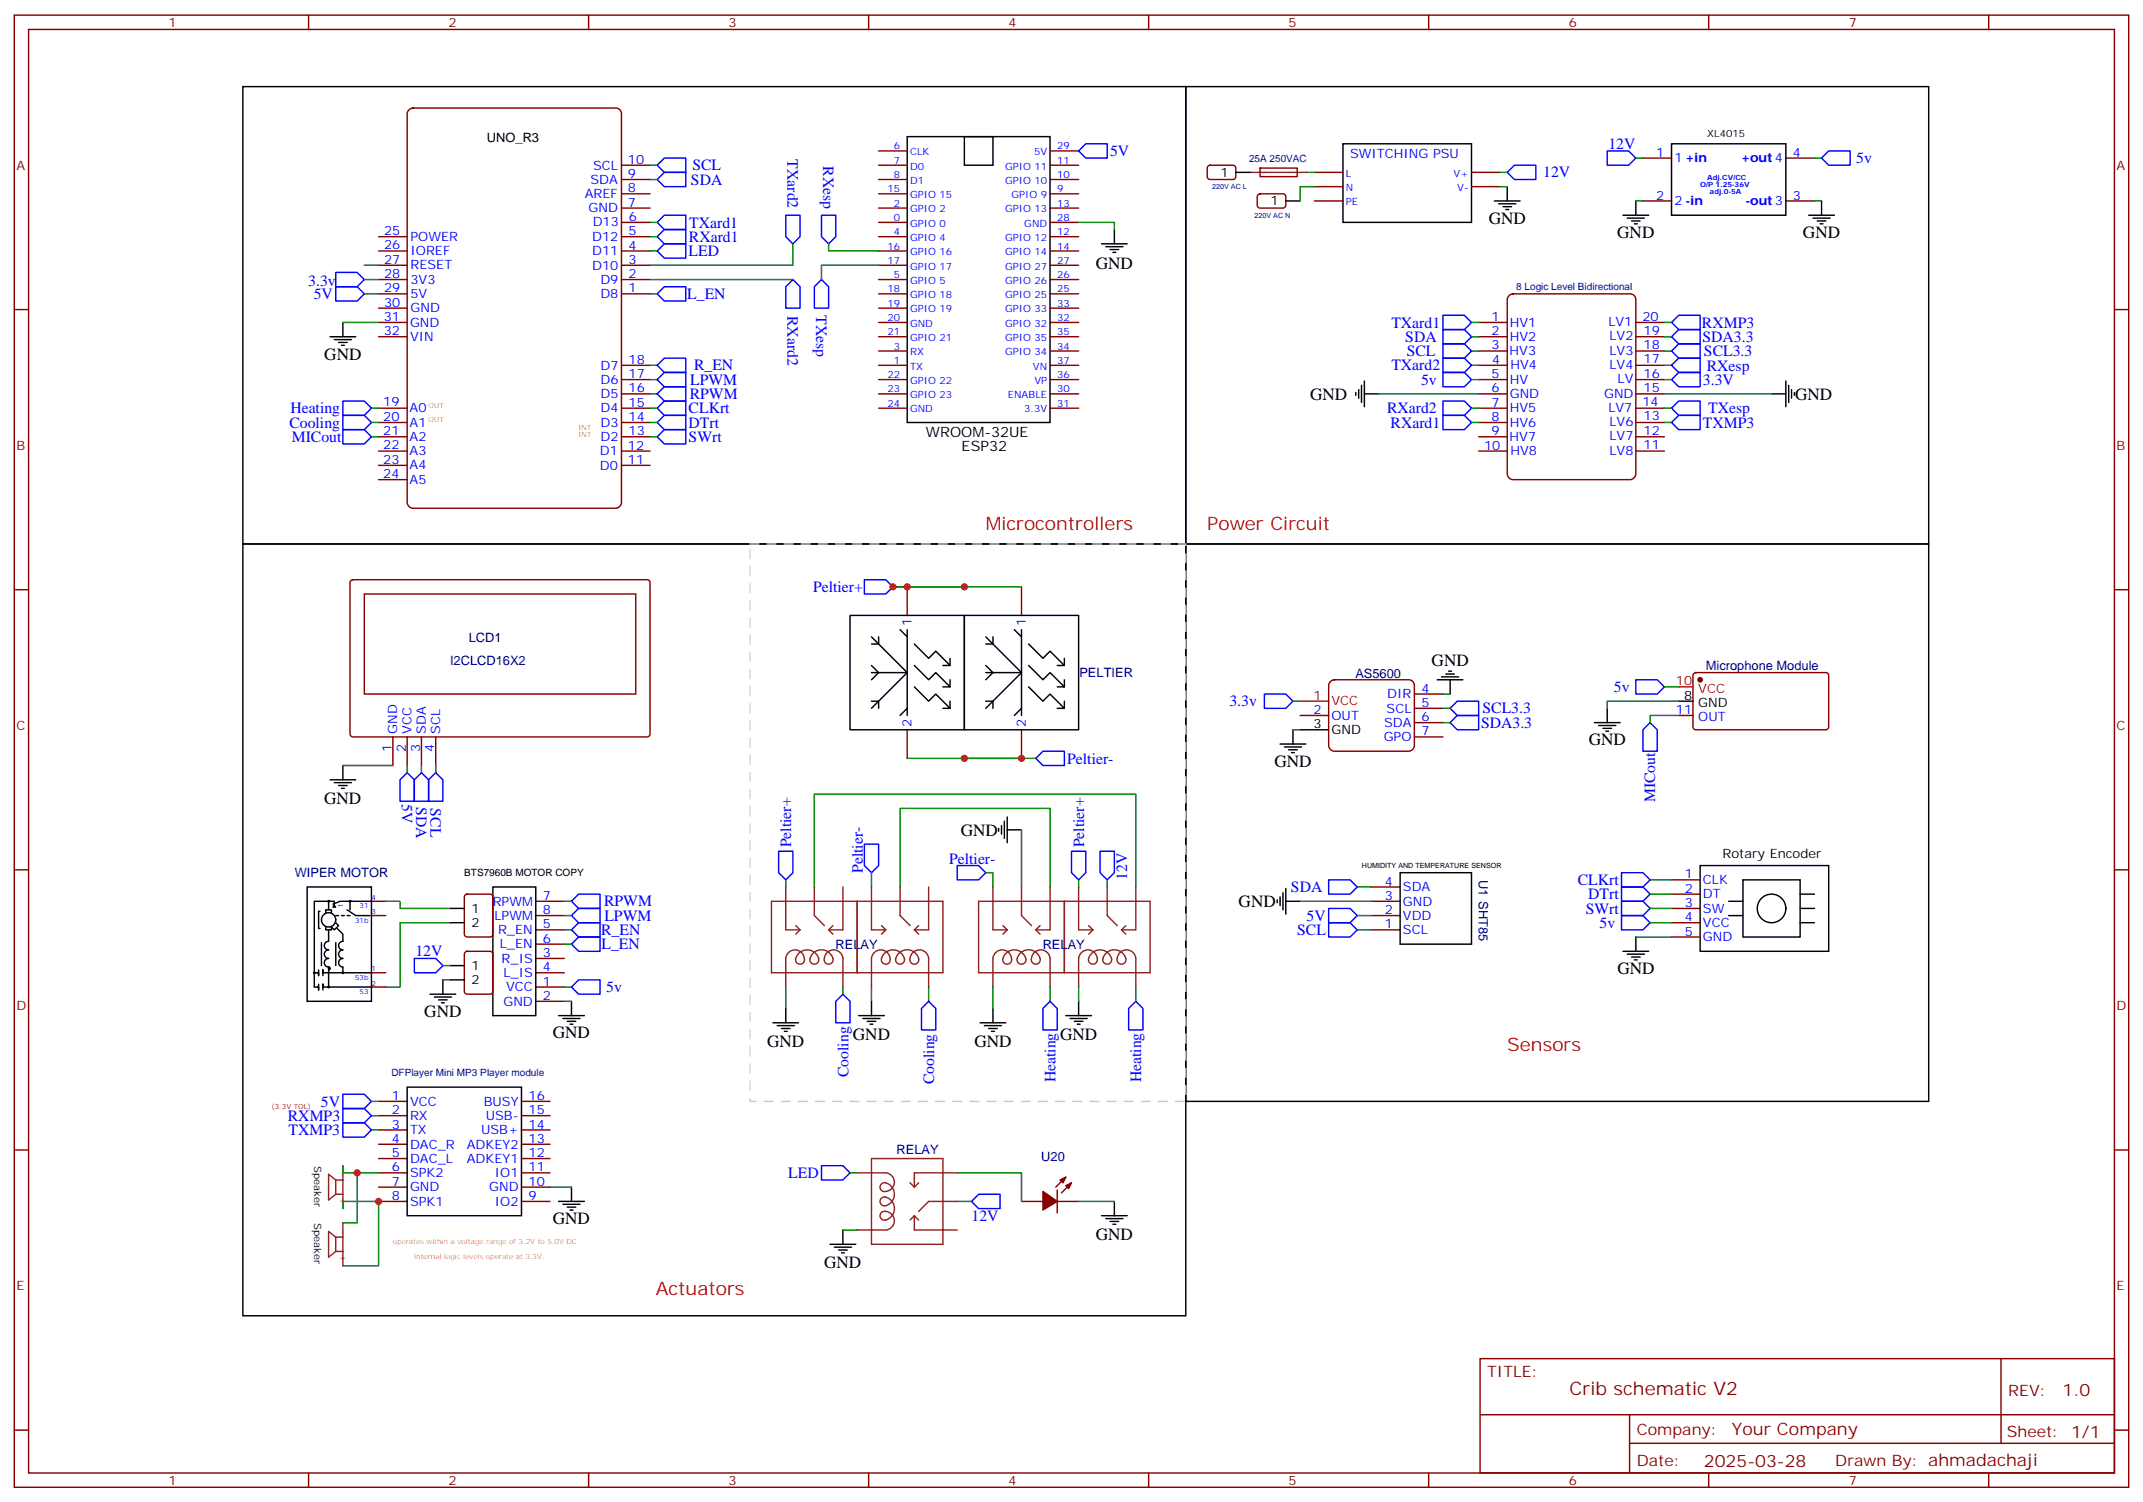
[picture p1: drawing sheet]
<svg xmlns="http://www.w3.org/2000/svg" width="529mm" height="371mm" viewBox="0 0 529 371" stroke-linecap="round" stroke-linejoin="round" font-family="sans-serif">
<g fill="none" stroke="#870000" stroke-width=".35">
<path d="M3.5 3.7h522.1v363.4h-522.1zM7.1 7.3h515v356.3h-515zM76.2 3.7v3.6M145.3 3.7v3.6M214.5 3.7v3.6M283.6 3.7v3.6M352.8 3.7v3.6M421.9 3.7v3.6M491.1 3.7v3.6M217 37.3h7M259.3 37.3h7M93.5 58.4h7"/>
<path d="M153.5 58.4h7M153.5 54.9h7M153.5 51.4h7M153.5 47.8h7M153.5 44.3h7M153.5 40.8h7M217 58.4h7M217 54.9h7M217 51.4h7M217 47.8h7M217 44.3h7M217 40.8h7"/>
<path d="M259.3 58.4h7M259.3 54.9h7M259.3 51.4h7M259.3 47.8h7M259.3 44.3h7M259.3 40.8h7M311.2 41.5h9.1v2.1h-9.1zM3.5 76.4h3.6M93.5 72.5h7M93.5 69h7M93.5 65.5h7M93.5 61.9h7"/>
<path d="M93.5 76.1h7M93.5 79.6h7M153.5 72.5h7M153.5 69h7M153.5 65.5h7M153.5 61.9h7M217 72.5h7M217 69h7M217 65.5h7M217 61.9h7M217 76.1h7M217 79.6h7"/>
<path d="M259.3 72.5h7M259.3 69h7M259.3 65.5h7M259.3 61.9h7M259.3 76.1h7M259.3 79.6h7M522.1 76.4h3.5M93.5 83.1h7M153.5 97.2h7M153.5 93.7h7M153.5 90.2h7M217 97.2h7"/>
<path d="M217 93.7h7M217 90.2h7M217 83.1h7M217 86.6h7M259.3 97.2h7M259.3 93.7h7M259.3 90.2h7M259.3 83.1h7M259.3 86.6h7M93.5 114.9h7M93.5 111.3h7M93.5 107.8h7"/>
<path d="M93.5 104.3h7M93.5 100.8h7M93.5 118.4h7M153.5 114.9h7M153.5 111.3h7M153.5 107.8h7M153.5 104.3h7M153.5 100.8h7M217 100.8h7M259.3 100.8h7M3.5 145.6h3.6M224 144.9v7"/>
<path d="M252.2 144.9v7M522.1 145.6h3.5M321 176.6h7.1M328.4 168.4l1.1-.6h18.3a1.41 1.41 0 0 1 1.4 1.4v14.8a1.51 1.51 0 0 1-1.4 1.4h-18.3a1.51 1.51 0 0 1-1.4-1.4v-14.8zM349.2 171.3h7.1M349.2 174.8h7.1M349.2 178.4h7.1M414.5 176.6h3.5M418.3 166.2l.4-.2h32.1a.71 .71 0 0 1 .8 .7v12.7a.76 .76 0 0 1-.8 .7h-32.1a.76 .76 0 0 1-.7-.7v-12.7zM224 180.1v7.1M252.2 180.1v7.1M349.2 181.9h7.1"/>
<path d="M3.5 214.7h3.6M338.7 218.9h7M412.7 217.2h7.1M522.1 214.7h3.5M91.7 226h3.5M91.7 222.5h3.5M338.7 229.5h7M338.7 226h7M338.7 222.5h7M412.7 220.7h7.1M412.7 224.2h7.1M412.7 227.8h7.1"/>
<path d="M412.7 231.3h7.1M91.7 240.1h3.5M91.7 243.6h3.5M93.5 271.9h7M93.5 275.4h7M93.5 278.9h7M128.8 271.9h7M128.8 275.4h7M128.8 278.9h7M3.5 283.8h3.6M93.5 282.4h7M93.5 286h7"/>
<path d="M93.5 289.5h7M93.5 293h7M93.5 296.5h7M128.8 282.4h7M128.8 286h7M128.8 289.5h7M128.8 293h7M128.8 296.5h7M522.1 283.8h3.5M365.5 335.4h156.6v28.2h-156.6zM494.1 335.4v20.9M3.5 353h3.6"/>
<path d="M365.5 349.2h156.5M402.4 356.3h119.6M402.4 349.2v14.1M522.1 353h3.5M76.2 363.6v3.5M145.3 363.6v3.5M214.5 363.6v3.5M283.6 363.6v3.5M352.8 363.6v3.5M421.9 363.6v3.5M491.1 363.6v3.5"/>
</g>
<path d="M100.9 27.2l1.1-.5h50a1.41 1.41 0 0 1 1.5 1.4v95.9a1.51 1.51 0 0 1-1.5 1.4h-50a1.51 1.51 0 0 1-1.5-1.4v-95.9z" fill="none" stroke="#800000" stroke-width=".35"/>
<g fill="none" stroke="#000" stroke-width=".35">
<path d="M224 33.7h35.3v70.6h-35.3zM238.1 33.7h7.1v7.1h-7.1zM209.9 151.9h28.2v28.2h-28.2zM215.2 157.2l8.8 8.8M217 157.2v1.8h-1.8M222.2 155.4l1.8 1.8M224 155.4v21.2M225.8 159l3.5 3.5 1.8-1.8 3.5 3.6h-1.8M238.1 151.9h28.2v28.2h-28.2zM243.4 157.2l8.8 8.8M245.2 157.2v1.8h-1.8M250.5 155.4l1.7 1.8"/>
<path d="M252.2 155.4v21.2M254 159l3.5 3.5 1.8-1.8 3.5 3.6h-1.7M215.2 173.1h1.8v1.7M215.2 166h8.8M215.2 164.3l1.8 1.7-1.8 1.8M224 166l-8.8 8.8M224 174.8l-1.8 1.8M225.8 164.3l3.5 3.5 1.8-1.8 3.5 3.5h-1.8M225.8 169.5l3.5 3.6 1.8-1.8 3.5 3.5h-1.8M234.6 162.5v1.8M234.6 167.8v1.7M234.6 173.1v1.7"/>
<path d="M243.4 173.1h1.8v1.7M243.4 166h8.8M243.4 164.3l1.8 1.7-1.8 1.8M252.2 166l-8.8 8.8M252.2 174.8l-1.7 1.8M254 164.3l3.5 3.5 1.8-1.8 3.5 3.5h-1.7M254 169.5l3.5 3.6 1.8-1.8 3.5 3.5h-1.7M262.8 162.5v1.8M262.8 167.8v1.7M262.8 173.1v1.7M414.5 173.1h3.5M321 180.1h7.1"/>
<path d="M75.8 218.9h15.9v28.3h-15.9zM345.7 215.4h17.7v17.6h-17.7zM419.8 213.6h31.8v21.2h-31.8zM430.4 217.2h14.1v14.1h-14.1zM78.7 239.4v1.4v-.7h-1.1M79 224.9h-.3v4.3h.3M79.4 232.7v5.6M80.4 225.3v-.7h1.4v.7M81.1 229.5v2.8a1.06 1.06 0 0 0-1 1.1 1.06 1.06 0 0 0 1 1.1 1.06 1.06 0 0 0-1 1 1.06 1.06 0 0 0 1 1.1 1.06 1.06 0 0 0-1 1 1.06 1.06 0 0 0 1 1.1v4.9M81.1 224.6v-2.1h-3.5v21.1h1.1v.7v-1.4M81.1 222.5h1.4v1l-.3 .4h.7l-.4-.4M81.2 238.7a.31 .31 0 0 1 .3 .3 .31 .31 0 0 1-.3 .3z"/>
<path d="M82.9 227.8l.7 .7-1.1 1-.7-.7v.7h-1.4v-.7M82.9 232.7v5.6M82.9 226h.7M83.3 229.2l1.4 1.4v1.7a1.06 1.06 0 0 0-1.1 1.1 1.06 1.06 0 0 0 1.1 1.1 1.06 1.06 0 0 0-1.1 1 1.06 1.06 0 0 0 1.1 1.1 1.06 1.06 0 0 0-1.1 1 1.06 1.06 0 0 0 1.1 1.1v1.4h7M84.3 226h.7M85.7 224.6l2.1 1.4h3.6M85.7 226h.7M86.4 222.5h-2.4l-1.8 .7M91.7 222.5h-5.3v2.1M426.9 226h3.5M426.9 222.5h3.5M444.5 220.7h3.5"/>
<path d="M444.5 224.2h3.5M444.5 227.8h3.5M81.1 243.6h-1.4v-.7v1.4M81.1 243.6h10.6M84.7 240.1h-5v-.7v1.4M100.5 268.3h28.3v31.8h-28.3z"/>
<circle cx="81.1" cy="222.5" r=".18"/>
<circle cx="81.1" cy="227" r="1.76"/>
<circle cx="86.4" cy="222.5" r=".18"/>
<circle cx="437.4" cy="224.2" r="3.5"/>
<circle cx="77.6" cy="240.1" r=".18"/>
<circle cx="81.1" cy="243.6" r=".18"/>
<circle cx="84.7" cy="240.1" r=".18"/>
</g>
<circle cx="419.8" cy="167.8" r=".53" fill="#870000" stroke="#870000" stroke-width=".35"/>
<path d="M321 173.1h7.1M414.5 169.5h3.5" fill="none" stroke="#f00" stroke-width=".35"/>
<g fill="none" stroke="#8c2424" stroke-width=".35">
<path d="M308.7 42.5h14.1M245.2 218.9v10.6h3.5M252.2 218.9v7.1l2.5 2.5M259.3 218.9v10.6h-3.5M241.7 222.5h21.1v17.6h-21.1zM247.6 228.5l1.1 1M248.7 229.5l-1.1 1.1M255.8 229.5l1 1.1M256.8 228.5l-1 1M245.2 243.6v-7a2.28 2.28 0 0 1 2.8-2.1 2.28 2.28 0 0 1 1.6 3.1 1.1 1.1 0 0 1-1.4 .3 1.1 1.1 0 0 1-.6-1.3 2.86 2.86 0 0 1 3.2-2.1 2.86 2.86 0 0 1 2.5 2.8 1.1 1.1 0 0 1-1.4 .6 1.1 1.1 0 0 1-.7-1.3 2.86 2.86 0 0 1 3.1-2.2 2.86 2.86 0 0 1 2.5 2.9 1.1 1.1 0 0 1-1.4 .6 1.1 1.1 0 0 1-.7-1.3 2.3 2.3 0 0 1 2.3-2.1 2.3 2.3 0 0 1 2.3 2.1v7M82.9 291.3h1.8M82.9 294.8h1.8"/>
<path d="M82.9 291.3v3.5M82.9 291.3l-1.8-1.5v6.4l1.8-1.4M84.7 287.7v10.6"/>
</g>
<path d="M372.5 73.1l1.1-.6h28.9a1.41 1.41 0 0 1 1.4 1.4v43.1a1.51 1.51 0 0 1-1.4 1.4h-28.9a1.51 1.51 0 0 1-1.4-1.4v-43.1z" fill="#fff" stroke="#800000" stroke-width=".35"/>
<g fill="none" stroke="#870000" stroke-width=".35">
<path d="M405.7 39h7M441 39h7M298.3 41l.5-.2h5.6a.71 .71 0 0 1 .8 .7v2.1a.76 .76 0 0 1-.8 .7h-5.6a.76 .76 0 0 1-.7-.7v-2.1zM310.7 48l.4-.2h5.7a.71 .71 0 0 1 .7 .7v2.2a.76 .76 0 0 1-.7 .7h-5.7a.76 .76 0 0 1-.7-.7v-2.2zM324.6 49.6h7M324.6 42.5h7M324.6 46.1h7M363.4 42.5h7M363.4 46.1h7M405.7 49.6h7M441 49.6h7M365.1 79.6h7.1"/>
<path d="M403.9 79.6h7.1M365.1 83.1h7.1M365.1 86.6h7.1M365.1 97.2h7.1M365.1 93.7h7.1M365.1 90.2h7.1M403.9 83.1h7.1M403.9 86.6h7.1M403.9 97.2h7.1M403.9 93.7h7.1M403.9 90.2h7.1M365.1 100.8h7.1"/>
<path d="M365.1 104.3h7.1M365.1 107.8h7.1M365.1 111.3h7.1M403.9 100.8h7.1M403.9 104.3h7.1M403.9 107.8h7.1M403.9 111.3h7.1M86.7 143.3l.4-.2h72.7a.71 .71 0 0 1 .7 .7v37.4a.76 .76 0 0 1-.7 .7h-72.7a.76 .76 0 0 1-.7-.7v-37.4zM90 146.6h67v24.7h-67zM97 181.9v7M100.5 181.9v7M104.1 181.9v7"/>
<path d="M107.6 181.9v7M114.9 220.9l.5-.2h5.6a.71 .71 0 0 1 .7 .7v9.2a.76 .76 0 0 1-.7 .7h-5.6a.76 .76 0 0 1-.7-.7v-9.2zM114.9 235l.5-.2h5.6a.71 .71 0 0 1 .7 .7v9.2a.76 .76 0 0 1-.7 .7h-5.6a.76 .76 0 0 1-.7-.7v-9.2zM132.3 222.5h7M132.3 226h7M132.3 229.5h7M132.3 233h7M132.3 236.6h7M132.3 240.1h7M132.3 243.6h7M132.3 247.2h7M252.2 296.5h5.3"/>
<path d="M261.1 293.7v5.7M261.1 296.5h5.2M263.2 290.5l-2.5 2.5M264.6 292l-2.5 2.4"/>
</g>
<g fill="none" stroke="#000" stroke-width=".35">
<path d="M60 21.4h232.8v112.9h-232.8zM292.8 21.4h183.4v112.9h-183.4zM331.6 35.5h31.8v19.4h-31.8zM412.7 35.5h28.3v17.6h-28.3zM275.2 56.7v3.5M305.2 42.5h3.5M317.5 49.6h3.5M369 49.6h6.4M370.1 50.3h4.2M371.1 51h2.1M371.8 51.7h.7M372.2 46.1v3.5"/>
<path d="M400.8 53.1h6.3M401.8 53.8h4.2M402.9 54.5h2.1M403.6 55.2h.7M403.9 49.6v3.5M446.6 53.1h6.4M447.7 53.8h4.2M448.7 54.5h2.1M449.4 55.2h.7M449.8 49.6v3.5M84.7 79.6v3.5M272 60.2h6.3"/>
<path d="M273 60.9h4.3M274.1 61.6h2.1M274.8 62.3h.7M81.5 83.1h6.3M82.5 83.8h4.3M83.6 84.5h2.1M84.3 85.2h.7M334.8 96.9v.7M335.5 96.2v2.1M336.2 95.1v4.2M336.9 97.2h3.5M336.9 94.1v6.3"/>
<path d="M437.4 97.2h3.6M441 94.1v6.3M441.7 95.1v4.2M442.4 96.2v2.1M443.1 96.9v.7M60 134.3h232.8v190.5h-232.8zM292.8 134.3h183.4v137.6h-183.4zM354.9 167.8h6.3M356 167.1h4.2M357 166.4h2.1M357.7 165.7h.7M358.1 167.8v3.5"/>
<path d="M393.7 178.4h6.3M394.8 179.1h4.2M395.8 179.8h2.1M396.9 174.8v3.6M81.5 192.5h6.3M82.5 193.2h4.3M83.6 193.9h2.1M84.3 194.6h.7M84.7 188.9v3.6M316.1 183.7h6.3M317.1 184.4h4.3M318.2 185.1h2.1"/>
<path d="M318.9 185.8h.7M319.3 180.1v3.6M396.5 180.5h.7M121.7 218.9h10.6v31.8h-10.6zM246.6 204.5v.7M247.3 203.8v2.1M248 202.7v4.2M248.7 204.8h3.5M248.7 201.6v6.4M317.5 219.3v6.3M111.1 224.2h3.6M111.1 227.8h3.6"/>
<path d="M111.1 238.3h3.6M315.4 222.1v.7M316.1 221.4v2.1M316.8 220.3v4.3M317.5 222.5h3.5M400.8 234.8h6.3M401.8 235.5h4.2M402.9 236.2h2.1M403.6 236.9h.7M403.9 231.3v3.5M106.2 245.4h6.3M107.2 246.1h4.3"/>
<path d="M108.3 246.8h2.1M109 247.5h.7M109.4 241.9v3.5M111.1 241.9h3.6M137.9 250.7h6.4M139 251.4h4.2M140.1 252.1h2.1M140.8 252.8h.7M141.1 247.2v3.5M190.9 252.4h6.3M191.9 253.2h4.2M193 253.9h2.1"/>
<path d="M193.7 254.6h.7M194 248.9v3.5M212 250.7h6.4M213.1 251.4h4.2M214.1 252.1h2.2M214.8 252.8h.7M215.2 247.2v3.5M242 252.4h6.4M243.1 253.2h4.2M244.1 253.9h2.1M244.8 254.6h.7M245.2 248.9v3.5"/>
<path d="M263.2 250.7h6.3M264.2 251.4h4.3M265.3 252.1h2.1M266 252.8h.7M266.3 247.2v3.5M137.9 296.5h6.4M139 297.3h4.2M140.1 298h2.1M140.8 298.7h.7M141.1 293v3.5M275.2 296.5v3.6M205 307.1h6.3"/>
<path d="M206 307.8h4.3M207.1 308.5h2.1M207.8 309.2h.7M208.1 303.6v3.5M272 300.1h6.3M273 300.8h4.3M274.1 301.5h2.1M274.8 302.2h.7"/>
</g>
<g fill="none" stroke="#00f" stroke-width=".35">
<path d="M164 39h5.3v3.5h-5.3l-1.7-1.7zM268.1 35.5h5.3v3.5h-5.3l-1.8-1.7zM396.9 37.3h5.3l1.7 1.7-1.7 1.8h-5.3zM449.8 39l1.8-1.7h5.2v3.5h-5.2zM162.3 54.9l1.7-1.8h5.3v3.6h-5.3zM162.3 58.4l1.7-1.7h5.3v3.5h-5.3zM164 42.5h5.3v3.6h-5.3l-1.7-1.8zM194 53.1h3.6v5.3l-1.8 1.8-1.8-1.8zM202.8 53.1h3.6v5.3l-1.8 1.8-1.8-1.8zM372.2 42.5l1.7-1.7h5.3v3.5h-5.3zM82.9 70.8h5.3l1.8 1.7-1.8 1.8h-5.3zM82.9 67.2h5.3l1.8 1.8-1.8 1.8h-5.3z"/>
<path d="M162.3 61.9l1.7-1.7h5.3v3.5h-5.3zM164 70.8h5.3v3.5h-5.3l-1.7-1.8zM194 70.8l1.8-1.8 1.8 1.8v5.3h-3.6zM201.1 70.8l1.7-1.8 1.8 1.8v5.3h-3.5zM356.3 77.8h5.3l1.8 1.8-1.8 1.8h-5.3zM414.5 77.8h5.3v3.6h-5.3l-1.8-1.8zM84.7 99h5.3l1.7 1.8-1.7 1.7h-5.3zM162.3 93.7l1.7-1.8h5.3v3.6h-5.3zM162.3 90.2l1.7-1.8h5.3v3.5h-5.3zM164 95.5h5.3v3.5h-5.3l-1.7-1.8zM356.3 91.9h5.3l1.8 1.8-1.8 1.8h-5.3zM356.3 81.4h5.3l1.8 1.7-1.8 1.8h-5.3z"/>
<path d="M356.3 84.9h5.3l1.8 1.7-1.8 1.8h-5.3zM356.3 88.4h5.3l1.8 1.8-1.8 1.7h-5.3zM356.3 99h5.3l1.8 1.8-1.8 1.7h-5.3zM412.7 93.7l1.8-1.8h5.3v3.6h-5.3zM412.7 86.6l1.8-1.7h5.3v3.5h-5.3zM412.7 83.1l1.8-1.7h5.3v3.5h-5.3zM412.7 90.2l1.8-1.8h5.3v3.5h-5.3zM414.5 99h5.3v3.5h-5.3l-1.8-1.7zM84.7 102.5h5.3l1.7 1.8-1.7 1.7h-5.3zM84.7 106h5.3l1.7 1.8-1.7 1.8h-5.3zM162.3 107.8l1.7-1.8h5.3v3.6h-5.3zM162.3 100.8l1.7-1.8h5.3v3.5h-5.3z"/>
<path d="M164 102.5h5.3v3.5h-5.3l-1.7-1.7zM356.3 102.5h5.3l1.8 1.8-1.8 1.7h-5.3zM414.5 102.5h5.3v3.5h-5.3l-1.8-1.7zM213.4 143.1h5.3l1.8 1.8-1.8 1.7h-5.3zM312.2 171.3h5.3l1.8 1.8-1.8 1.7h-5.3zM359.8 173.1h5.3v3.5h-5.3l-1.7-1.8zM359.8 176.6h5.3v3.5h-5.3l-1.7-1.7zM403.9 167.8h5.3l1.8 1.7-1.8 1.8h-5.3zM407.5 178.4l1.7 1.7v5.3h-3.5v-5.3zM100.5 190.7l1.8 1.8v5.3h-3.5v-5.3zM102.3 192.5l1.8-1.8 1.7 1.8v5.3h-3.5zM105.8 192.5l1.8-1.8 1.8 1.8v5.3h-3.6z"/>
<path d="M257.5 185.4h5.3v3.5h-5.3l-1.7-1.7zM192.3 210.1h3.5v5.3l-1.8 1.8-1.7-1.8zM213.4 208.4h3.6v5.2l-1.8 1.8-1.8-1.8zM236.4 213.6h5.3l1.7 1.8-1.7 1.8h-5.3zM264.6 210.1h3.5v5.3l-1.8 1.8-1.7-1.8zM271.6 210.1h3.6v5.3l-1.8 1.8-1.8-1.8zM328.1 217.2h5.3l1.7 1.7-1.7 1.8h-5.3zM400.4 215.4h5.3l1.8 1.8-1.8 1.7h-5.3zM400.4 218.9h5.3l1.8 1.8-1.8 1.8h-5.3zM102.3 236.6h5.3l1.8 1.7-1.8 1.8h-5.3zM141.1 233l1.8-1.7h5.3v3.5h-5.3zM141.1 229.5l1.8-1.7h5.3v3.5h-5.3z"/>
<path d="M141.1 222.5l1.8-1.8h5.3v3.5h-5.3zM141.1 226l1.8-1.8h5.3v3.6h-5.3zM328.1 224.2h5.3l1.7 1.8-1.7 1.8h-5.3zM328.1 227.8h5.3l1.7 1.7-1.7 1.8h-5.3zM400.4 226h5.3l1.8 1.8-1.8 1.7h-5.3zM400.4 222.5h5.3l1.8 1.7-1.8 1.8h-5.3zM141.1 243.6l1.8-1.7h5.3v3.5h-5.3zM208.1 245.4l1.8 1.8v5.2h-3.5v-5.2zM229.3 247.2l1.8 1.7v5.3h-3.6v-5.3zM259.3 247.2l1.8 1.7v5.3h-3.6v-5.3zM280.5 247.2l1.7 1.7v5.3h-3.5v-5.3zM84.7 270.1h5.3l1.7 1.8-1.7 1.7h-5.3z"/>
<path d="M84.7 277.1h5.3l1.7 1.8-1.7 1.8h-5.3zM84.7 273.6h5.3l1.7 1.8-1.7 1.7h-5.3zM202.8 287.7h5.3l1.8 1.8-1.8 1.8h-5.3zM241.7 294.8h5.2v3.5h-5.2l-1.8-1.8z"/>
</g>
<g fill="none" stroke="#008700" stroke-width=".35">
<path d="M403.9 39h1.8M448 39h1.8M160.5 40.8h1.8M160.5 44.3h1.8M160.5 58.4h1.8M160.5 54.9h1.8M266.3 54.9h8.9v1.8M322.8 42.5h1.8M324.6 46.1h-3.6v3.5M370.4 46.1h1.8M370.4 42.5h1.8M403.9 49.6h1.8"/>
<path d="M448 49.6h1.8M84.7 79.6h8.8M90 72.5h3.5M90 65.5h3.5M90 69h3.5M160.5 72.5h1.8M160.5 69h35.3M160.5 61.9h1.8M195.8 60.2v5.3h-35.3M204.6 60.2v1.7h12.4M217 65.5h-14.2v3.5M363.4 79.6h1.7"/>
<path d="M411 79.6h1.7M160.5 97.2h1.8M160.5 93.7h1.8M160.5 90.2h1.8M340.4 97.2h24.7M363.4 93.7h1.7M363.4 90.2h1.7M363.4 83.1h1.7M363.4 86.6h1.7M411 97.2h26.4M411 93.7h1.7M411 90.2h1.7"/>
<path d="M411 83.1h1.7M411 86.6h1.7M91.7 100.8h1.8M91.7 104.3h1.8M91.7 107.8h1.8M160.5 100.8h1.8M160.5 104.3h1.8M160.5 107.8h1.8M363.4 100.8h1.7M363.4 104.3h1.7M411 100.8h1.7M411 104.3h1.7"/>
<path d="M220.5 144.9h31.7M319.3 173.1h1.7M356.3 178.4h1.8M356.3 174.8h1.8M356.3 171.3h1.8M411 169.5h3.5M414.5 173.1h-17.6v1.7M414.5 176.6h-7v1.8M84.7 188.9h12.3M100.5 188.9v1.8M104.1 188.9v1.8M107.6 188.9v1.8"/>
<path d="M224 187.2h31.8M319.3 180.1h1.7M194 217.2v1.7M201.1 218.9v-22.9h79.4v22.9M215.2 215.4v3.5M222.2 218.9v-19.4h37.1v19.4M243.4 215.4h1.8v3.5M252.2 204.8v14.1M266.3 217.2v1.7M273.4 217.2v1.7M335.1 218.9h3.6M407.5 217.2h5.2"/>
<path d="M95.2 222.5h3.6v1.7h12.3M109.4 238.3h1.7M111.1 227.8h-12.3v15.8h-3.6M139.3 226h1.8M139.3 222.5h1.8M139.3 229.5h1.8M139.3 233h1.8M321 222.5h17.7M335.1 226h3.6M335.1 229.5h3.6M403.9 231.3h8.8M407.5 227.8h5.2"/>
<path d="M407.5 220.7h5.2M407.5 224.2h5.2M109.4 241.9h1.7M139.3 243.6h1.8M139.3 247.2h1.8M194 243.6v5.3M208.1 243.6v1.8M215.2 243.6v3.6M229.3 243.6v3.6M245.2 243.6v5.3M259.3 243.6v3.6M266.3 243.6v3.6"/>
<path d="M280.5 243.6v3.6M91.7 271.9h1.8M91.7 278.9h1.8M91.7 275.4h1.8M84.7 298.3v-1.8h8.8v15.9h-8.8M84.7 287.7v1.8h8.8M88.2 289.5v12.3h-3.5M135.8 293h5.3M209.9 289.5h1.8M236.4 289.5h15.8v7M236.4 296.5h3.5M266.3 296.5h8.9"/>
<path d="M208.1 303.6h3.6"/>
</g>
<g fill="none" stroke="#8c2424" stroke-width=".35">
<path d="M194 218.9v10.6h3.6M201.1 218.9v7.1l2.5 2.5M208.1 218.9v10.6h-3.5M215.2 218.9v10.6h3.5M222.2 218.9v7.1l2.5 2.5M229.3 218.9v10.6h-3.5M266.3 218.9v10.6h3.6M273.4 218.9v7.1l2.5 2.5M280.5 218.9v10.6h-3.6M190.5 222.5h42.3v17.6h-42.3zM196.5 228.5l1.1 1M197.6 229.5l-1.1 1.1"/>
<path d="M204.6 229.5l1.1 1.1M205.7 228.5l-1.1 1M211.7 222.5v17.6M217.7 228.5l1 1M218.7 229.5l-1 1.1M225.8 229.5l1 1.1M226.8 228.5l-1 1M262.8 222.5h21.2v17.6h-21.2zM268.8 228.5l1.1 1M269.9 229.5l-1.1 1.1M276.9 229.5l1.1 1.1M278 228.5l-1.1 1"/>
<path d="M194 243.6v-7a2.28 2.28 0 0 1 2.8-2.1 2.28 2.28 0 0 1 1.6 3.1 1.1 1.1 0 0 1-1.3 .3 1.1 1.1 0 0 1-.6-1.3 2.86 2.86 0 0 1 3.1-2.1 2.86 2.86 0 0 1 2.5 2.8 1.1 1.1 0 0 1-1.4 .6 1.1 1.1 0 0 1-.7-1.3 2.86 2.86 0 0 1 3.1-2.2 2.86 2.86 0 0 1 2.6 2.9 1.1 1.1 0 0 1-1.4 .6 1.1 1.1 0 0 1-.7-1.3 2.3 2.3 0 0 1 2.2-2.1 2.3 2.3 0 0 1 2.3 2.1v7M215.2 243.6v-7a2.28 2.28 0 0 1 2.8-2.1 2.28 2.28 0 0 1 1.6 3.1 1.1 1.1 0 0 1-1.4 .3 1.1 1.1 0 0 1-.5-1.3 2.86 2.86 0 0 1 3.1-2.1 2.86 2.86 0 0 1 2.5 2.8 1.1 1.1 0 0 1-1.4 .6 1.1 1.1 0 0 1-.7-1.3 2.86 2.86 0 0 1 3.1-2.2 2.86 2.86 0 0 1 2.5 2.9 1.1 1.1 0 0 1-1.4 .6 1.1 1.1 0 0 1-.7-1.3 2.3 2.3 0 0 1 2.3-2.1 2.3 2.3 0 0 1 2.3 2.1v7M266.3 243.6v-7a2.28 2.28 0 0 1 2.8-2.1 2.28 2.28 0 0 1 1.7 3.1 1.1 1.1 0 0 1-1.4 .3 1.1 1.1 0 0 1-.6-1.3 2.86 2.86 0 0 1 3.1-2.1 2.86 2.86 0 0 1 2.5 2.8 1.1 1.1 0 0 1-1.3 .6 1.1 1.1 0 0 1-.8-1.3 2.86 2.86 0 0 1 3.2-2.2 2.86 2.86 0 0 1 2.5 2.9 1.1 1.1 0 0 1-1.4 .6 1.1 1.1 0 0 1-.7-1.3 2.3 2.3 0 0 1 2.3-2.1 2.3 2.3 0 0 1 2.3 2.1v7M211.7 289.5h7a2.28 2.28 0 0 1 2.1 2.8 2.28 2.28 0 0 1-3.1 1.6 1.1 1.1 0 0 1-.3-1.4 1.1 1.1 0 0 1 1.3-.5 2.86 2.86 0 0 1 2.1 3.1 2.86 2.86 0 0 1-2.8 2.5 1.1 1.1 0 0 1-.6-1.4 1.1 1.1 0 0 1 1.3-.7 2.86 2.86 0 0 1 2.2 3.1 2.86 2.86 0 0 1-2.9 2.5 1.1 1.1 0 0 1-.6-1.4 1.1 1.1 0 0 1 1.3-.7 2.3 2.3 0 0 1 2.1 2.3 2.3 2.3 0 0 1-2.1 2.3h-7M215.2 286h17.6v21.1h-17.6zM224.7 292l1.1 1M226.8 292l-1 1M236.4 289.5h-10.6v3.5M236.4 296.5h-7.1l-2.5 2.5M82.9 305.4h1.8M82.9 308.9h1.8M82.9 305.4v3.5"/>
<path d="M82.9 305.4l-1.8-1.4v6.3l1.8-1.4M84.7 301.8v10.6M225.8 300.1v3.5h10.6M225.8 300.1l-1.1 1M225.8 300.1l1 1"/>
</g>
<g fill="#870000" stroke="#870000" stroke-width=".35">
<path d="M257.5 294.1l3.6 2.4-3.6 2.2z"/>
<path d="M261.8 291.3l1.4-.8-.7 1.5z"/>
<path d="M263.2 292.7l1.4-.7-.7 1.4z"/>
</g>
<path d="M185.2 134.3h107.6v137.6h-107.6v-137.6" fill="none" stroke="#ccc" stroke-width=".35" stroke-dasharray="2.1 2.1"/>
<g fill="#c00">
<circle cx="88.2" cy="289.5" r=".88"/>
<circle cx="93.5" cy="296.5" r=".88"/>
<circle cx="238.1" cy="144.9" r=".88"/>
<circle cx="238.1" cy="187.2" r=".88"/>
<circle cx="252.2" cy="187.2" r=".88"/>
<circle cx="224" cy="144.9" r=".88"/>
<circle cx="220.5" cy="144.9" r=".88"/>
</g>
<g font-size="4.6" fill="#f00">
<text x="243.4" y="130.7">Microcontrollers</text>
<text x="298.1" y="130.7">Power Circuit</text>
<text x="372.2" y="259.5">Sensors</text>
<text x="162" y="319.7">Actuators</text>
</g>
<text font-size="4.6" fill="#800" x="387.6" y="344.4">Crib schematic V2</text>
<g font-size="4.2">
<text x="367.6" y="55.2">GND</text>
<text x="399.3" y="58.8">GND</text>
<text x="445.2" y="58.8">GND</text>
<text x="270.6" y="66.3">GND</text>
<text x="80.1" y="88.8">GND</text>
<text x="323.5" y="98.6">GND</text>
<text x="443.3" y="98.6">GND</text>
<text x="353.5" y="164.5">GND</text>
<text x="392.3" y="184">GND</text>
<text x="314.7" y="189.3">GND</text>
<text x="80.1" y="198.4">GND</text>
<text x="237.2" y="206.3">GND</text>
<text x="305.9" y="223.9">GND</text>
<text x="399.4" y="240.5">GND</text>
<text x="104.8" y="251">GND</text>
<text x="136.5" y="256.3">GND</text>
<text x="210.6" y="256.7">GND</text>
<text x="261.8" y="256.7">GND</text>
<text x="189.4" y="258.5">GND</text>
<text x="240.6" y="258.5">GND</text>
<text x="136.5" y="302.2">GND</text>
<text x="270.6" y="306">GND</text>
<text x="203.5" y="313.1">GND</text>
</g>
<g font-size="4.2" fill="#800">
<text x="509.3" y="344.6">1.0</text>
<text x="427.7" y="354.2">Your Company</text>
<text x="420.7" y="362">2025-03-28</text>
</g>
<g font-size="3.9" fill="#00f">
<text x="194.5" y="39.3" transform="rotate(90 194.5 39.3)">TXard2</text>
<text x="203.3" y="41.1" transform="rotate(90 203.3 41.1)">RXesp</text>
<text x="274.1" y="38.5">5V</text>
<text x="397.2" y="36.7">12V</text>
<text x="458.4" y="40.3">5v</text>
<text x="170.6" y="45.6">SDA</text>
<text x="171" y="42.1">SCL</text>
<text x="381.1" y="43.8">12V</text>
<text x="170.1" y="59.7">RXard1</text>
<text x="170.2" y="56.2">TXard1</text>
<text x="170" y="63.2">LED</text>
<text x="76.1" y="70.6">3.3v</text>
<text x="77.5" y="73.8">5V</text>
<text x="169.7" y="73.8">L_EN</text>
<text x="194.5" y="77.9" transform="rotate(90 194.5 77.9)">RXard2</text>
<text x="201.5" y="77.7" transform="rotate(90 201.5 77.7)">TXesp</text>
<text x="343.6" y="80.9">TXard1</text>
<text x="420.3" y="80.9">RXMP3</text>
<text x="347" y="84.4">SDA</text>
<text x="347.4" y="87.9">SCL</text>
<text x="420.4" y="84.4">SDA3.3</text>
<text x="420.8" y="87.9">SCL3.3</text>
<text x="170.4" y="95">LPWM</text>
<text x="171.4" y="91.4">R_EN</text>
<text x="343.6" y="91.4">TXard2</text>
<text x="350.9" y="95">5v</text>
<text x="420.5" y="95">3.3V</text>
<text x="421.5" y="91.5">RXesp</text>
<text x="170.3" y="98.5">RPWM</text>
<text x="71.5" y="105.6">Cooling</text>
<text x="71.7" y="102">Heating</text>
<text x="170" y="105.5">DTrt</text>
<text x="170" y="102">CLKrt</text>
<text x="342.5" y="102.1">RXard2</text>
<text x="343.4" y="105.6">RXard1</text>
<text x="420.5" y="105.6">TXMP3</text>
<text x="421.8" y="102.1">TXesp</text>
<text x="72" y="109.1">MICout</text>
<text x="170" y="109.1">SWrt</text>
<text x="200.8" y="146.1">Peltier+</text>
<text x="398.5" y="170.8">5v</text>
<text x="303.6" y="174.3">3.3v</text>
<text x="365.7" y="179.6">SDA3.3</text>
<text x="366.1" y="176.1">SCL3.3</text>
<text x="263.5" y="188.5">Peltier-</text>
<text x="99.2" y="198.4" transform="rotate(90 99.2 198.4)">5V</text>
<text x="102.8" y="199.2" transform="rotate(90 102.8 199.2)">SDA</text>
<text x="106.3" y="199.6" transform="rotate(90 106.3 199.6)">SCL</text>
<text x="408.7" y="198" transform="rotate(-90 408.7 198)">MICout</text>
<text x="195.4" y="209.2" transform="rotate(-90 195.4 209.2)">Peltier+</text>
<text x="267.7" y="209.2" transform="rotate(-90 267.7 209.2)">Peltier+</text>
<text x="213" y="215.5" transform="rotate(-90 213 215.5)">Peltier-</text>
<text x="234.4" y="213.2">Peltier-</text>
<text x="278.3" y="217.2" transform="rotate(-90 278.3 217.2)">12V</text>
<text x="318.8" y="220.2">SDA</text>
<text x="389.6" y="218.4">CLKrt</text>
<text x="392.2" y="222">DTrt</text>
<text x="149.2" y="223.7">RPWM</text>
<text x="149.2" y="227.3">LPWM</text>
<text x="322.6" y="227.3">5V</text>
<text x="391.5" y="225.5">SWrt</text>
<text x="148.4" y="230.8">R_EN</text>
<text x="320.3" y="230.8">SCL</text>
<text x="395" y="229">5v</text>
<text x="102.6" y="236.1">12V</text>
<text x="148.5" y="234.3">L_EN</text>
<text x="149.7" y="244.9">5v</text>
<text x="209.5" y="265.9" transform="rotate(-90 209.5 265.9)">Cooling</text>
<text x="230.7" y="267.7" transform="rotate(-90 230.7 267.7)">Cooling</text>
<text x="260.7" y="267.2" transform="rotate(-90 260.7 267.2)">Heating</text>
<text x="281.8" y="267.2" transform="rotate(-90 281.8 267.2)">Heating</text>
<text x="79.2" y="273.1">5V</text>
<text x="71.1" y="276.6">RXMP3</text>
<text x="71.3" y="280.2">TXMP3</text>
<text x="194.6" y="290.8">LED</text>
<text x="239.9" y="301.5">12V</text>
</g>
<g font-size="3.9" fill="#800">
<text x="367.2" y="339.9">TITLE:</text>
<text x="495.9" y="344.6">REV:</text>
<text x="404.1" y="354.1">Company:</text>
<text x="495.5" y="354.8">Sheet: 1/1</text>
<text x="404.1" y="361.8">Date:</text>
<text x="453.2" y="361.9">Drawn By: ahmadachaji</text>
</g>
<g font-size="3.5">
<text x="228.6" y="107.8">WROOM-32UE</text>
<text x="237.5" y="111.3">ESP32</text>
</g>
<g font-size="3.2" fill="#800">
<text x="41.6" y="6.7">1</text>
<text x="110.8" y="6.7">2</text>
<text x="179.9" y="6.7">3</text>
<text x="249.1" y="6.7">4</text>
<text x="318.2" y="6.7">5</text>
<text x="387.3" y="6.7">6</text>
<text x="456.5" y="6.7">7</text>
<text x="4.1" y="41.8">A</text>
<text x="522.6" y="41.8">A</text>
<text x="4.1" y="111">B</text>
<text x="522.6" y="111">B</text>
<text x="4.1" y="180.1">C</text>
<text x="522.6" y="180.1">C</text>
<text x="4.1" y="249.3">D</text>
<text x="522.6" y="249.3">D</text>
<text x="4.1" y="318.4">E</text>
<text x="522.6" y="318.4">E</text>
<text x="41.6" y="366.6">1</text>
<text x="110.8" y="366.6">2</text>
<text x="179.9" y="366.6">3</text>
<text x="249.1" y="366.6">4</text>
<text x="318.2" y="366.6">5</text>
<text x="387.3" y="366.6">6</text>
<text x="456.5" y="366.6">7</text>
</g>
<g font-size="3.2">
<text x="120.3" y="35">UNO_R3</text>
<text x="301.4" y="43.6">1</text>
<text x="313.7" y="50.7">1</text>
<text x="415.9" y="172.7">8</text>
<text x="324.3" y="179.8">3</text>
<text x="419.3" y="174.5">GND</text>
<text x="328.8" y="181.2">GND</text>
<text x="425.4" y="211.9">Rotary Encoder</text>
<text x="116.4" y="225.3">1</text>
<text x="116.4" y="228.8">2</text>
<text x="116.4" y="239.4">1</text>
<text x="116.4" y="242.9">2</text>
</g>
<g font-size="3.2" fill="#00f">
<text x="146.4" y="41.9">SCL</text>
<text x="155.1" y="40.5">10</text>
<text x="333.4" y="39">SWITCHING PSU</text>
<text x="409" y="38.7">1</text>
<text x="413.5" y="40.1">1 +in</text>
<text x="430" y="40.1">+out4</text>
<text x="442.7" y="38.7">4</text>
<text x="145.8" y="45.4">SDA</text>
<text x="155.1" y="47.5">8</text>
<text x="155.1" y="44">9</text>
<text x="144.4" y="48.9">AREF</text>
<text x="145.3" y="52.4">GND</text>
<text x="155.1" y="51">7</text>
<text x="409" y="49.2">2</text>
<text x="413.5" y="50.7">2 -in</text>
<text x="431.1" y="50.7">-out3</text>
<text x="442.7" y="49.2">3</text>
<text x="94.9" y="58">25</text>
<text x="101.4" y="59.4">POWER</text>
<text x="146.2" y="59.5">D12</text>
<text x="146.4" y="55.9">D13</text>
<text x="155.2" y="58.1">5</text>
<text x="155.3" y="54.5">6</text>
<text x="94.9" y="61.5">26</text>
<text x="94.9" y="65.1">27</text>
<text x="101.4" y="63">IOREF</text>
<text x="146.2" y="63">D11</text>
<text x="155.2" y="65.1">3</text>
<text x="155.2" y="61.6">4</text>
<text x="94.9" y="68.6">28</text>
<text x="101.4" y="66.5">RESET</text>
<text x="101.4" y="70">3V3</text>
<text x="146.2" y="66.5">D10</text>
<text x="148.3" y="70.1">D9</text>
<text x="155.2" y="68.7">2</text>
<text x="94.9" y="72.1">29</text>
<text x="94.9" y="75.7">30</text>
<text x="101.4" y="73.5">5V</text>
<text x="101.4" y="77.1">GND</text>
<text x="148.3" y="73.6">D8</text>
<text x="155.2" y="72.2">1</text>
<text x="94.7" y="79.2">31</text>
<text x="94.7" y="82.8">32</text>
<text x="101.2" y="80.6">GND</text>
<text x="368.3" y="79.2">1</text>
<text x="368.3" y="82.7">2</text>
<text x="372.8" y="80.6">HV1</text>
<text x="397.1" y="80.5">LV1</text>
<text x="405.6" y="79.1">20</text>
<text x="405.8" y="82.6">19</text>
<text x="101.2" y="84.2">VIN</text>
<text x="155.2" y="89.8">18</text>
<text x="368.3" y="86.2">3</text>
<text x="368.5" y="89.8">4</text>
<text x="372.8" y="87.6">HV3</text>
<text x="372.8" y="84.1">HV2</text>
<text x="397.4" y="87.5">LV3</text>
<text x="397.4" y="84">LV2</text>
<text x="405.8" y="89.7">17</text>
<text x="405.8" y="86.1">18</text>
<text x="148.3" y="94.8">D6</text>
<text x="148.3" y="91.2">D7</text>
<text x="155.2" y="93.3">17</text>
<text x="368.3" y="93.4">5</text>
<text x="372.8" y="94.8">HV</text>
<text x="373" y="91.2">HV4</text>
<text x="397.4" y="91.1">LV4</text>
<text x="399.4" y="94.6">LV</text>
<text x="405.8" y="93.2">16</text>
<text x="94.6" y="100.3">19</text>
<text x="101.1" y="101.7">A0</text>
<text x="148.3" y="101.8">D4</text>
<text x="148.3" y="98.3">D5</text>
<text x="155.2" y="100.4">15</text>
<text x="155.2" y="96.9">16</text>
<text x="368.3" y="96.8">6</text>
<text x="368.3" y="100.4">7</text>
<text x="372.8" y="98.3">GND</text>
<text x="372.8" y="101.8">HV5</text>
<text x="396.1" y="98.1">GND</text>
<text x="397.1" y="101.7">LV7</text>
<text x="405.6" y="100.3">14</text>
<text x="405.8" y="96.7">15</text>
<text x="94.6" y="103.9">20</text>
<text x="94.6" y="107.4">21</text>
<text x="101.1" y="105.3">A1</text>
<text x="148.3" y="105.3">D3</text>
<text x="155.2" y="107.5">13</text>
<text x="155.2" y="103.9">14</text>
<text x="368.3" y="107.4">9</text>
<text x="368.3" y="103.9">8</text>
<text x="372.8" y="105.3">HV6</text>
<text x="397.4" y="105.2">LV6</text>
<text x="405.8" y="107.3">12</text>
<text x="405.8" y="103.8">13</text>
<text x="94.6" y="110.9">22</text>
<text x="101.1" y="108.8">A2</text>
<text x="101.1" y="112.3">A3</text>
<text x="148.1" y="112.4">D1</text>
<text x="148.3" y="108.9">D2</text>
<text x="155.1" y="111">12</text>
<text x="366.5" y="111">10</text>
<text x="372.8" y="108.8">HV7</text>
<text x="373" y="112.4">HV8</text>
<text x="397.4" y="112.2">LV8</text>
<text x="397.4" y="108.7">LV7</text>
<text x="405.8" y="110.8">11</text>
<text x="94.6" y="114.4">23</text>
<text x="94.6" y="118">24</text>
<text x="101.1" y="115.9">A4</text>
<text x="101.1" y="119.4">A5</text>
<text x="148.1" y="115.9">D0</text>
<text x="155.1" y="114.5">11</text>
<text x="225.1" y="154.6" transform="rotate(-90 225.1 154.6)">1</text>
<text x="253.3" y="154.6" transform="rotate(-90 253.3 154.6)">1</text>
<text x="342.6" y="172.4">DIR</text>
<text x="351" y="171">4</text>
<text x="225.1" y="179.4" transform="rotate(-90 225.1 179.4)">2</text>
<text x="253.3" y="179.4" transform="rotate(-90 253.3 179.4)">2</text>
<text x="324.3" y="176.2">2</text>
<text x="328.8" y="177.7">OUT</text>
<text x="341.8" y="179.4">SDA</text>
<text x="342.4" y="175.9">SCL</text>
<text x="351" y="174.5">5</text>
<text x="351" y="178">6</text>
<text x="413.8" y="176.2">11</text>
<text x="419.3" y="178">OUT</text>
<text x="96.7" y="185.7" transform="rotate(-90 96.7 185.7)">1</text>
<text x="98.1" y="181.2" transform="rotate(-90 98.1 181.2)">GND</text>
<text x="100.2" y="185.7" transform="rotate(-90 100.2 185.7)">2</text>
<text x="101.6" y="181.2" transform="rotate(-90 101.6 181.2)">VCC</text>
<text x="103.7" y="185.7" transform="rotate(-90 103.7 185.7)">3</text>
<text x="105.1" y="181.2" transform="rotate(-90 105.1 181.2)">SDA</text>
<text x="107.2" y="185.7" transform="rotate(-90 107.2 185.7)">4</text>
<text x="108.7" y="181.2" transform="rotate(-90 108.7 181.2)">SCL</text>
<text x="341.7" y="183">GPO</text>
<text x="351" y="181.5">7</text>
<text x="341.9" y="218.6">4</text>
<text x="346.4" y="220">SDA</text>
<text x="416" y="216.8">1</text>
<text x="416" y="220.3">2</text>
<text x="420.5" y="218.2">CLK</text>
<text x="420.5" y="221.8">DT</text>
<text x="121.7" y="223.5">RPWM</text>
<text x="122.1" y="227">LPWM</text>
<text x="134.1" y="222.1">7</text>
<text x="134.1" y="225.6">8</text>
<text x="341.9" y="225.6">2</text>
<text x="341.9" y="222.1">3</text>
<text x="346.4" y="227">VDD</text>
<text x="346.4" y="223.5">GND</text>
<text x="416" y="223.9">3</text>
<text x="416" y="227.4">4</text>
<text x="420.5" y="225.3">SW</text>
<text x="123" y="230.6">R_EN</text>
<text x="134.1" y="229.2">5</text>
<text x="134.1" y="232.7">6</text>
<text x="341.9" y="229.2">1</text>
<text x="346.4" y="230.6">SCL</text>
<text x="416" y="230.9">5</text>
<text x="420.5" y="228.8">VCC</text>
<text x="420.5" y="232.3">GND</text>
<text x="123.4" y="234.1">L_EN</text>
<text x="123.9" y="237.6">R_IS</text>
<text x="134.1" y="236.2">3</text>
<text x="134.1" y="239.7">4</text>
<text x="124.3" y="241.2">L_IS</text>
<text x="125" y="244.7">VCC</text>
<text x="134.1" y="243.3">1</text>
<text x="124.3" y="248.2">GND</text>
<text x="134.1" y="246.8">2</text>
<text x="96.8" y="271.5">1</text>
<text x="96.8" y="275">2</text>
<text x="101.2" y="272.9">VCC</text>
<text x="119.4" y="272.9">BUSY</text>
<text x="130.5" y="275">15</text>
<text x="130.5" y="271.5">16</text>
<text x="96.8" y="278.6">3</text>
<text x="101.2" y="276.4">RX</text>
<text x="101.2" y="280">TX</text>
<text x="118.8" y="280">USB+</text>
<text x="120" y="276.4">USB-</text>
<text x="130.5" y="278.6">14</text>
<text x="96.8" y="282.1">4</text>
<text x="96.8" y="285.6">5</text>
<text x="101.2" y="283.5">DAC_R</text>
<text x="101.2" y="287">DAC_L</text>
<text x="115.3" y="287">ADKEY1</text>
<text x="115.3" y="283.5">ADKEY2</text>
<text x="130.5" y="285.6">12</text>
<text x="130.5" y="282.1">13</text>
<text x="96.8" y="289.1">6</text>
<text x="96.8" y="292.7">7</text>
<text x="101.2" y="290.5">SPK2</text>
<text x="122.2" y="290.5">IO1</text>
<text x="130.5" y="292.7">10</text>
<text x="130.5" y="289.1">11</text>
<text x="96.8" y="296.2">8</text>
<text x="101.2" y="294.1">GND</text>
<text x="101.2" y="297.6">SPK1</text>
<text x="120.8" y="294.1">GND</text>
<text x="122.2" y="297.6">IO2</text>
<text x="130.5" y="296.2">9</text>
</g>
<g font-size="3.2" fill="#000080">
<text x="115.7" y="158.4">LCD1</text>
<text x="111.1" y="164.3">I2CLCD16X2</text>
<text x="266.5" y="167.1">PELTIER</text>
<text x="334.7" y="167.2">AS5600</text>
<text x="421.2" y="165.5">Microphone Module</text>
<text x="72.8" y="216.5">WIPER MOTOR</text>
<text x="365.1" y="217.2" transform="rotate(90 365.1 217.2)">U1 SHT85</text>
<text x="206.3" y="234.2">RELAY</text>
<text x="257.5" y="234.2">RELAY</text>
<text x="221.4" y="284.9">RELAY</text>
<text x="257.1" y="286.5">U20</text>
</g>
<g font-size="3.2" fill="#f00">
<text x="324.3" y="172.7">1</text>
<text x="413.8" y="169.2">10</text>
<text x="419.3" y="171">VCC</text>
<text x="328.8" y="174.1">VCC</text>
</g>
<g font-size="2.5">
<text x="421.6" y="33.7">XL4015</text>
<text x="114.6" y="216.3">BTS7960B MOTOR COPY</text>
<text x="77.6" y="287.7" transform="rotate(90 77.6 287.7)">Speaker</text>
<text x="77.6" y="301.8" transform="rotate(90 77.6 301.8)">Speaker</text>
</g>
<g font-size="2.5" fill="#00f">
<text x="220.7" y="40.4">7</text>
<text x="220.7" y="36.9">6</text>
<text x="224.7" y="41.8">D0</text>
<text x="224.7" y="38.3">CLK</text>
<text x="248.2" y="41.8">GPIO 11</text>
<text x="255.3" y="38.3">5V</text>
<text x="261.1" y="36.9">29</text>
<text x="261.1" y="40.4">11</text>
<text x="219.1" y="47.5">15</text>
<text x="220.7" y="44">8</text>
<text x="224.7" y="45.4">D1</text>
<text x="248.2" y="45.4">GPIO 10</text>
<text x="261.1" y="44">10</text>
<text x="261.1" y="47.5">9</text>
<text x="332.3" y="43.6">L</text>
<text x="332.3" y="47.1">N</text>
<text x="358.9" y="43.6">V+</text>
<text x="359.8" y="47.1">V-</text>
<text x="220.7" y="51">2</text>
<text x="224.7" y="48.9">GPIO 15</text>
<text x="224.7" y="52.4">GPIO 2</text>
<text x="248.2" y="52.4">GPIO 13</text>
<text x="249.8" y="48.9">GPIO 9</text>
<text x="261.1" y="51">13</text>
<text x="332.3" y="50.7">PE</text>
<text x="220.7" y="58.1">4</text>
<text x="220.7" y="54.5">0</text>
<text x="224.7" y="59.5">GPIO 4</text>
<text x="224.7" y="56">GPIO 0</text>
<text x="248.2" y="59.5">GPIO 12</text>
<text x="252.9" y="56">GND</text>
<text x="261.1" y="54.5">28</text>
<text x="261.1" y="58.1">12</text>
<text x="219.1" y="65.1">17</text>
<text x="219.1" y="61.6">16</text>
<text x="224.7" y="63">GPIO 16</text>
<text x="248.2" y="63">GPIO 14</text>
<text x="261.1" y="65.1">27</text>
<text x="261.1" y="61.6">14</text>
<text x="220.7" y="68.7">5</text>
<text x="224.7" y="66.5">GPIO 17</text>
<text x="224.7" y="70.1">GPIO 5</text>
<text x="248.2" y="66.5">GPIO 27</text>
<text x="248.2" y="70.1">GPIO 26</text>
<text x="261.1" y="68.7">26</text>
<text x="219.1" y="75.7">19</text>
<text x="219.1" y="72.2">18</text>
<text x="224.7" y="77.1">GPIO 19</text>
<text x="224.7" y="73.6">GPIO 18</text>
<text x="248.2" y="77.1">GPIO 33</text>
<text x="248.2" y="73.6">GPIO 25</text>
<text x="261.1" y="75.7">33</text>
<text x="261.1" y="72.2">25</text>
<text x="219.1" y="82.8">21</text>
<text x="219.1" y="79.2">20</text>
<text x="224.7" y="80.6">GND</text>
<text x="248.2" y="80.6">GPIO 32</text>
<text x="261.1" y="82.8">35</text>
<text x="261.1" y="79.2">32</text>
<text x="220.7" y="86.3">3</text>
<text x="220.7" y="89.8">1</text>
<text x="224.7" y="84.2">GPIO 21</text>
<text x="224.7" y="87.7">RX</text>
<text x="248.2" y="84.2">GPIO 35</text>
<text x="248.2" y="87.7">GPIO 34</text>
<text x="261.1" y="89.8">37</text>
<text x="261.1" y="86.3">34</text>
<text x="219.1" y="93.3">22</text>
<text x="224.7" y="94.8">GPIO 22</text>
<text x="224.7" y="91.2">TX</text>
<text x="255.1" y="91.2">VN</text>
<text x="255.4" y="94.8">VP</text>
<text x="261.1" y="93.3">36</text>
<text x="219.1" y="100.4">24</text>
<text x="219.1" y="96.9">23</text>
<text x="224.7" y="101.8">GND</text>
<text x="224.7" y="98.3">GPIO 23</text>
<text x="248.9" y="98.3">ENABLE</text>
<text x="252.9" y="101.8">3.3V</text>
<text x="261.1" y="100.4">31</text>
<text x="261.1" y="96.9">30</text>
</g>
<g font-size="2.5" fill="#000080">
<text x="308.4" y="39.9">25A 250VAC</text>
<text x="374.4" y="71.7">8 Logic Level Bidirectional</text>
<text x="96.7" y="265.7">DFPlayer Mini MP3 Player module</text>
</g>
<g font-size="2.5" fill="#8d2323">
<text x="84" y="289.5" transform="rotate(90 84 289.5)">-</text>
<text x="84" y="295.5" transform="rotate(90 84 295.5)">+</text>
<text x="84" y="303.6" transform="rotate(90 84 303.6)">-</text>
<text x="84" y="309.6" transform="rotate(90 84 309.6)">+</text>
</g>
<g font-size="1.8" fill="#000080">
<text x="299.4" y="46.7">220V AC L</text>
<text x="309.8" y="53.8">220V AC N</text>
</g>
<g font-size="1.8" fill="#00f">
<text x="419.8" y="46.1">O/P 1.25-36V</text>
<text x="421.6" y="44.3">Adj.CV/CC</text>
<text x="422.2" y="47.8">adj.0-5A</text>
<text x="84.7" y="223.9" transform="rotate(-90 84.7 223.9)">t</text>
<text x="87.7" y="227.8">31b</text>
<text x="88.8" y="224.2">31</text>
<text x="91.7" y="225.6">3</text>
<text x="91.7" y="222.1">4</text>
<text x="91.7" y="239.7">1</text>
<text x="87.7" y="241.9">53b</text>
<text x="88.8" y="245.4">53</text>
<text x="91.7" y="243.3">2</text>
</g>
<g font-size="1.8" fill="#fc0">
<text x="105.8" y="100.8">OUT</text>
<text x="105.8" y="104.3">OUT</text>
<text x="142.9" y="107.8">INT</text>
<text x="142.9" y="106">INT</text>
<text x="97" y="307.1">operates within a voltage range of 3.2V to 5.0V DC</text>
<text x="102.3" y="310.7">internal logic levels operate at 3.3V.</text>
</g>
<text font-size="1.8" x="336.3" y="214.2">HUMIDITY AND TEMPERATURE SENSOR</text>
<text font-size="1.8" fill="#f00" x="67" y="273.6">(3.3V TOL)</text>
</svg>
